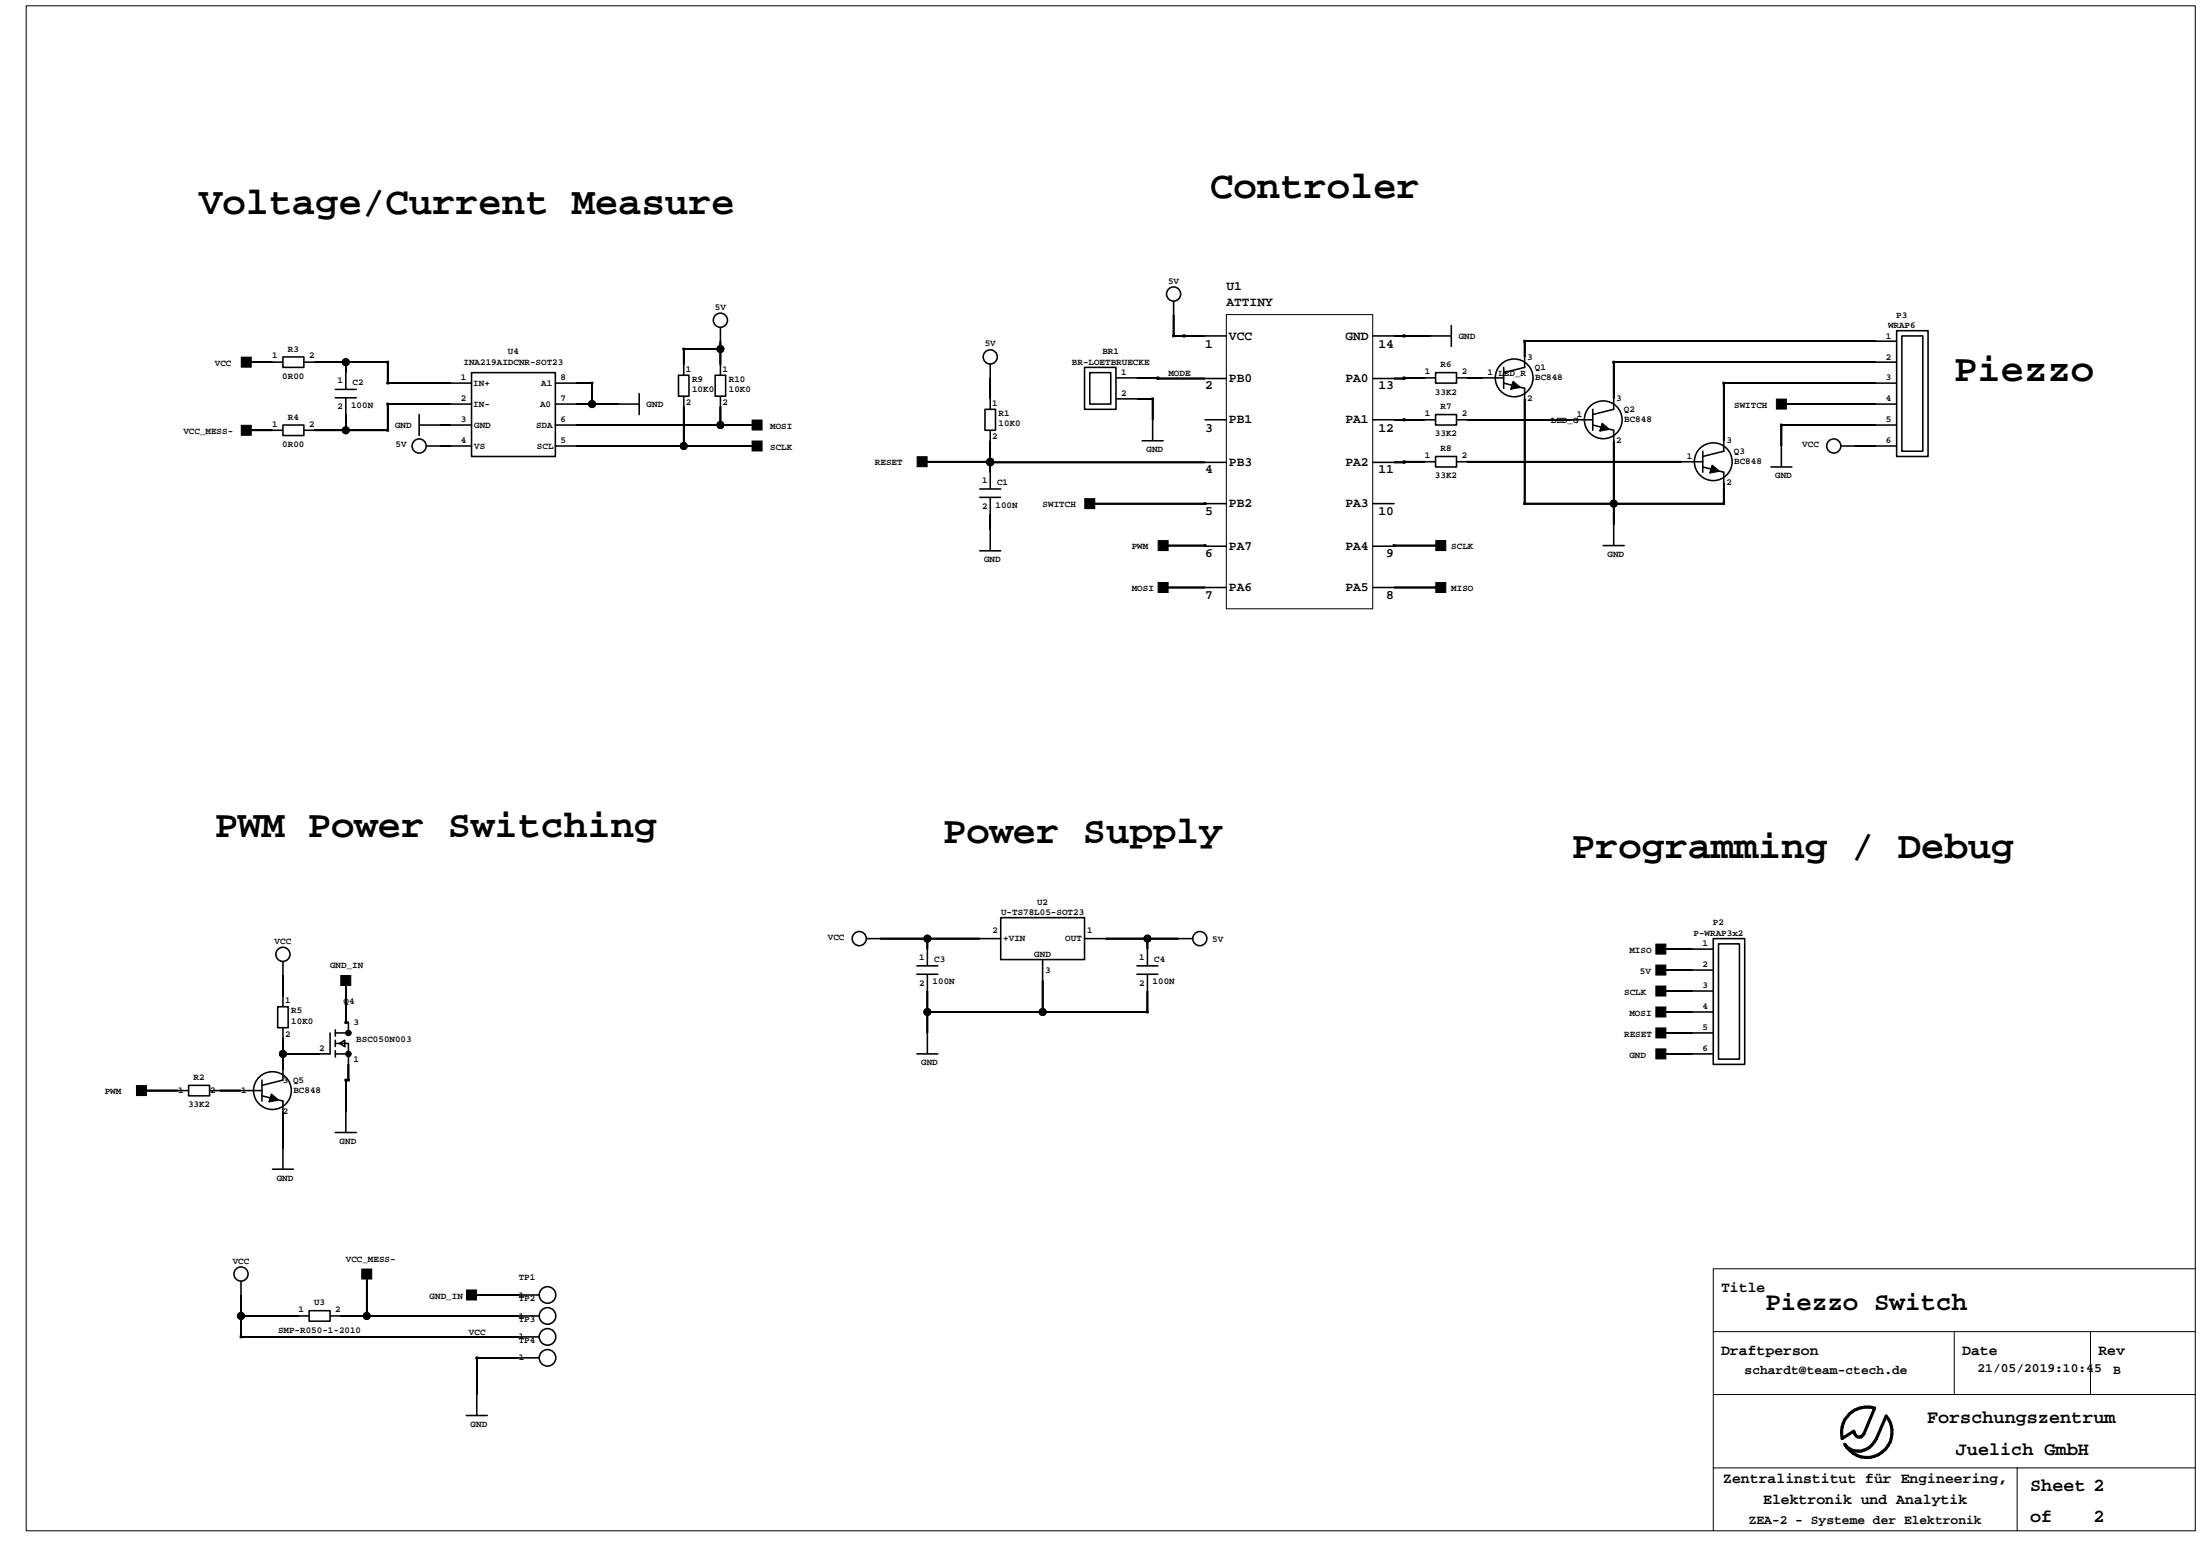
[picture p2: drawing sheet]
<svg xmlns="http://www.w3.org/2000/svg" width="420mm" height="297mm" viewBox="0 0 420 297" stroke-linecap="round" stroke-linejoin="round" font-family="sans-serif">
<path d="M352 275.5a3.3 3.3 0 0 0 5.6-.4l.4-.6 1.9-4.4a4.8 4.8 0 0 1-1 7.1 4.8 4.8 0 0 1-6.9-1.7zM352.9 269.7a4.9 4.9 0 0 1 4.8-1.1l-2 4.8a1.03 1.03 0 0 1-1.2 .7 1.03 1.03 0 0 1-.8-1.1l-2.2 1.4a5 5 0 0 1 1.4-4.7z" fill="none" stroke="#000" stroke-width=".6"/>
<g fill="none" stroke="#000" stroke-width=".19">
<path d="M5 1.1h413.9v290.9h-413.9zM234 60h27.9v56.1h-27.9zM372.9 254v12M398.9 254v12M418.9 242.1h-92v11.9M418.9 254h-92v12M418.9 266h-92v14M384.9 280h-58v12M418.9 280h-34v12"/>
<circle cx="66" cy="69.1" r=".67"/>
<circle cx="113" cy="77.1" r=".67"/>
<circle cx="137.5" cy="66.6" r=".67"/>
<circle cx="66" cy="82.1" r=".67"/>
<circle cx="130.5" cy="85.1" r=".67"/>
<circle cx="137.5" cy="81.1" r=".67"/>
<circle cx="189" cy="88.1" r=".67"/>
<circle cx="189" cy="88.2" r=".67"/>
<circle cx="307.9" cy="96.1" r=".67"/>
<circle cx="177" cy="179.1" r=".67"/>
<circle cx="219" cy="179.1" r=".67"/>
<circle cx="66.5" cy="197.1" r=".5"/>
<circle cx="177" cy="193.1" r=".67"/>
<circle cx="199" cy="193.1" r=".67"/>
<circle cx="54" cy="201.1" r=".67"/>
<circle cx="66.5" cy="201.1" r=".5"/>
<circle cx="46" cy="251" r=".67"/>
<circle cx="70" cy="251" r=".67"/>
</g>
<g fill="none" stroke="#000" stroke-width=".3">
<path d="M223.9 57.5v6.6h10.1M47 69.1h6.9M54 68.1h4v2h-4zM58.1 69.1h15.9v4h16M64 75.9h4M64 74.3h4M66 69.1v5.1M66 76v6.1M80 79.1v4M90 71.1h16v16h-16zM90 77.1h-16v5h-15.9M106 73.1h7v4"/>
<path d="M106 77.1h15.9M122 75.1v4M129.5 71.6h2v4h-2zM130.5 75.7v9.4M136.5 71.6h2v4h-2zM137.5 66.6h-7v4.9M137.5 62.5v9M137.5 75.7v5.4M188 78.1h2v4h-2zM189 69.5v8.5M207 70.1h6v8h-6zM208 71.1h4v6h-4z"/>
<path d="M213.1 72.1l20.9 .1M213.1 76.1h6.8v7.9M261.9 64.1h14.9M273.8 72.1l-11.9 .1M273.9 71.1h4v2h-4zM273.9 79.1h4v2h-4zM276.9 62.1v4M278 72.1h8.9M286.9 73.1l4 1v22h38v-6l-4-1M286.9 70.1v4M303.9 78.1v4M339.9 77.1h21.9"/>
<path d="M361.8 65.1h-70.9v5l-4 1M361.8 69.1h-53.9v9l-4 1M361.8 73.1h-32.9v13l-4 1M361.9 63.1h6v24h-6zM362.9 64.1h4v22h-4zM47 82.1h6.9M54 81.1h4v2h-4zM80.1 81.1h9.9M81.4 85.1h8.6M106 81.1h38.5M106 85.1h38.5M176 88.1h13"/>
<path d="M187 94.9h4M187 93.3h4M189 88.2h45M189 82.2v11M189 95v10M218 84.1h3.9M229.9 80.1h4.1M229.9 96.1h.1M234 96.1h-26M261.9 80.1h11.9M261.9 96.1h4.1M267.9 80.1h.1"/>
<path d="M273.8 88.1l-11.9 .1M273.9 87.1h4v2h-4zM278 80.1h25.9M278 88.1h46.9M303.9 81.1l4 1v21.9M324.9 86.1v4M337.9 89.1h4M351.3 85.1h10.5M361.8 81.1h-21.9v7.9M187 105.1h4M221.9 104.1l12.1 .1M221.9 112.1h12.1"/>
<path d="M261.9 112.1h13M274.9 104.1l-13 .1M305.9 104.1h4M165.4 179.1h25.6M177 179.1v5.1M191 175.1h16v8h-16zM207 179.1h20.5M219 179.1v5.1M326.9 179.1h6v24h-6zM53 192.1h2v4h-2zM54 183.5v8.5M54 196.2v9.9l-4 1"/>
<path d="M63 197.1v4h-9M64 198.5v1.2M64 196.5v1.2M64.1 199.1h2.4v2h-2.4M64.8 199.1l1-.6v1.2zM66 187.1v8h.5v2h-2.5M175 185.9h4M175 184.3h4M177 186v15M199 183.1v10M217 185.9h3.9M217 184.3h3.9"/>
<path d="M219 186v7.1h-42M316.9 197.1h9.9M316.9 193.1h9.9M316.9 185.1h9.9M316.9 181.1h9.9M316.9 189.1h9.9M327.9 180.1h4v22h-4zM27 208.1h8.9M36 207.1h4v2h-4zM40.1 208.1h9.9M50 209.1l4 1v12.9M50 206.1v4"/>
<path d="M64 200.5v1.2M64 216.1h4M66 201.1h.5v5h-.5v9.9M175 201.1h4M316.9 201.1h9.9M52 223.1h4M46 244.5v10.5h56.9M46 251h12.9M59 250h4v2h-4zM63.1 251h39.8M70 243.1v7.9M90 247.1h12.9"/>
<path d="M102.9 259h-11.9v10.9M89 270h4"/>
<circle cx="223.9" cy="56.1" r="1.35"/>
<circle cx="137.5" cy="61.1" r="1.35"/>
<circle cx="189" cy="68.1" r="1.35"/>
<circle cx="288.9" cy="72.1" r="3.6"/>
<circle cx="80" cy="85.1" r="1.35"/>
<circle cx="305.9" cy="80.1" r="3.6"/>
<circle cx="326.9" cy="88.1" r="3.6"/>
<circle cx="349.9" cy="85.1" r="1.35"/>
<circle cx="164" cy="179.1" r="1.35"/>
<circle cx="228.9" cy="179.1" r="1.35"/>
<circle cx="54" cy="182.1" r="1.35"/>
<circle cx="52" cy="208.1" r="3.6"/>
<circle cx="46" cy="243.1" r="1.35"/>
<circle cx="104.5" cy="251" r="1.58"/>
<circle cx="104.5" cy="255" r="1.58"/>
<circle cx="104.5" cy="247" r="1.58"/>
<circle cx="104.5" cy="259" r="1.58"/>
</g>
<g fill="#000" stroke="#000" stroke-width=".3">
<path d="M47 69.1h5z" fill-rule="evenodd"/>
<path d="M66 69.1v2z" fill-rule="evenodd"/>
<path d="M60 69.1h6z" fill-rule="evenodd"/>
<path d="M66 79.1v3z" fill-rule="evenodd"/>
<path d="M74 69.1v4z" fill-rule="evenodd"/>
<path d="M66 69.1h8z" fill-rule="evenodd"/>
<path d="M74 77.1v5z" fill-rule="evenodd"/>
<path d="M74 73.1h12z" fill-rule="evenodd"/>
<path d="M74 77.1h12z" fill-rule="evenodd"/>
<path d="M110 73.1h3z" fill-rule="evenodd"/>
<path d="M110 77.1h3z" fill-rule="evenodd"/>
<path d="M113 73.1v4z" fill-rule="evenodd"/>
<path d="M113 77.1h5z" fill-rule="evenodd"/>
<path d="M130.5 77.6v7.5z" fill-rule="evenodd"/>
<path d="M130.5 66.6v3z" fill-rule="evenodd"/>
<path d="M137.5 66.6v3z" fill-rule="evenodd"/>
<path d="M130.5 66.6h7z" fill-rule="evenodd"/>
<path d="M137.5 65.1v1.5z" fill-rule="evenodd"/>
<path d="M137.5 77.6v3.5z" fill-rule="evenodd"/>
<path d="M189 72.1v4z" fill-rule="evenodd"/>
<path d="M219.9 76.1v4z" fill-rule="evenodd"/>
<path d="M217 76.1h2.9z" fill-rule="evenodd"/>
<path d="M220.9 72.1v.1z" fill-rule="evenodd"/>
<path d="M217 72.1h3.9z" fill-rule="evenodd"/>
<path d="M223.9 60.1v4z" fill-rule="evenodd"/>
<path d="M223.9 64.1h2z" fill-rule="evenodd"/>
<path d="M225.9 64.1h4z" fill-rule="evenodd"/>
<path d="M220.9 72.2h9z" fill-rule="evenodd"/>
<path d="M266 64.1h1.9z" fill-rule="evenodd"/>
<path d="M266 72.2h1.9z" fill-rule="evenodd"/>
<path d="M267.9 72.1v.1z" fill-rule="evenodd"/>
<path d="M267.9 72.1h4z" fill-rule="evenodd"/>
<path d="M267.9 64.1h5z" fill-rule="evenodd"/>
<path d="M279.9 72.1h3z" fill-rule="evenodd"/>
<path d="M288.7 72.8l1.3 1.1-1.7 .3z" fill-rule="evenodd"/>
<path d="M290.9 76.1v20z" fill-rule="evenodd"/>
<path d="M290.9 65.1v3z" fill-rule="evenodd"/>
<path d="M307.9 69.1v7z" fill-rule="evenodd"/>
<path d="M328.9 73.1v11z" fill-rule="evenodd"/>
<path d="M328.9 73.1h29z" fill-rule="evenodd"/>
<path d="M307.9 69.1h50z" fill-rule="evenodd"/>
<path d="M290.9 65.1h67z" fill-rule="evenodd"/>
<path d="M339.9 77.1h18z" fill-rule="evenodd"/>
<path d="M47 82.1h5z" fill-rule="evenodd"/>
<path d="M60 82.1h6z" fill-rule="evenodd"/>
<path d="M66 82.1h8z" fill-rule="evenodd"/>
<path d="M84 81.1h2z" fill-rule="evenodd"/>
<path d="M84 85.1h2z" fill-rule="evenodd"/>
<path d="M110 85.1h20.5z" fill-rule="evenodd"/>
<path d="M110 81.1h27.5z" fill-rule="evenodd"/>
<path d="M130.5 85.1h14z" fill-rule="evenodd"/>
<path d="M137.5 81.1h7z" fill-rule="evenodd"/>
<path d="M189 88.1v.1z" fill-rule="evenodd"/>
<path d="M189 88.2v1.9z" fill-rule="evenodd"/>
<path d="M176 88.1h13z" fill-rule="evenodd"/>
<path d="M189 84.1v4z" fill-rule="evenodd"/>
<path d="M189 98.1v3z" fill-rule="evenodd"/>
<path d="M189 88.2h40.9z" fill-rule="evenodd"/>
<path d="M208 96.1h21.9z" fill-rule="evenodd"/>
<path d="M266 80.1h1.9z" fill-rule="evenodd"/>
<path d="M266 88.2h1.9z" fill-rule="evenodd"/>
<path d="M267.9 88.1v.1z" fill-rule="evenodd"/>
<path d="M267.9 80.1h4z" fill-rule="evenodd"/>
<path d="M267.9 88.1h4z" fill-rule="evenodd"/>
<path d="M279.9 80.1h20z" fill-rule="evenodd"/>
<path d="M305.7 80.8l1.3 1.1-1.7 .3z" fill-rule="evenodd"/>
<path d="M307.9 84.1v12z" fill-rule="evenodd"/>
<path d="M307.9 96.1v4z" fill-rule="evenodd"/>
<path d="M290.9 96.1h17z" fill-rule="evenodd"/>
<path d="M279.9 88.1h41z" fill-rule="evenodd"/>
<path d="M326.7 88.8l1.3 1.1-1.7 .3z" fill-rule="evenodd"/>
<path d="M328.9 92.1v4z" fill-rule="evenodd"/>
<path d="M307.9 96.1h21z" fill-rule="evenodd"/>
<path d="M339.9 81.1v4z" fill-rule="evenodd"/>
<path d="M339.9 81.1h18z" fill-rule="evenodd"/>
<path d="M353.9 85.1h4z" fill-rule="evenodd"/>
<path d="M229.9 104.1v.1z" fill-rule="evenodd"/>
<path d="M221.9 104.1h8z" fill-rule="evenodd"/>
<path d="M221.9 112.1h8z" fill-rule="evenodd"/>
<path d="M266 104.1v.1z" fill-rule="evenodd"/>
<path d="M266 104.1h8.9z" fill-rule="evenodd"/>
<path d="M266 112.1h8.9z" fill-rule="evenodd"/>
<path d="M177 179.1v2z" fill-rule="evenodd"/>
<path d="M168 179.1h9z" fill-rule="evenodd"/>
<path d="M177 179.1h10z" fill-rule="evenodd"/>
<path d="M219 179.1v2z" fill-rule="evenodd"/>
<path d="M211 179.1h8z" fill-rule="evenodd"/>
<path d="M219 179.1h5.9z" fill-rule="evenodd"/>
<path d="M54 198.1v3z" fill-rule="evenodd"/>
<path d="M54 186.1v4z" fill-rule="evenodd"/>
<path d="M66 187.1v8z" fill-rule="evenodd"/>
<path d="M66 195.1h.5z" fill-rule="evenodd"/>
<path d="M177 189.1v4z" fill-rule="evenodd"/>
<path d="M177 193.1v4z" fill-rule="evenodd"/>
<path d="M177 193.1h22z" fill-rule="evenodd"/>
<path d="M199 187.1v6z" fill-rule="evenodd"/>
<path d="M199 193.1h20z" fill-rule="evenodd"/>
<path d="M219 189.1v4z" fill-rule="evenodd"/>
<path d="M316.9 181.1h6z" fill-rule="evenodd"/>
<path d="M316.9 185.1h6z" fill-rule="evenodd"/>
<path d="M316.9 189.1h6z" fill-rule="evenodd"/>
<path d="M316.9 193.1h6z" fill-rule="evenodd"/>
<path d="M316.9 197.1h6z" fill-rule="evenodd"/>
<path d="M27 208.1h7z" fill-rule="evenodd"/>
<path d="M42 208.1h4z" fill-rule="evenodd"/>
<path d="M51.8 208.8l1.3 1.1-1.7 .3z" fill-rule="evenodd"/>
<path d="M54 201.1v3z" fill-rule="evenodd"/>
<path d="M54 212.1v7z" fill-rule="evenodd"/>
<path d="M54 201.1h7z" fill-rule="evenodd"/>
<path d="M66 206.1v6z" fill-rule="evenodd"/>
<path d="M66 206.1h.5z" fill-rule="evenodd"/>
<path d="M66.5 203.1v3z" fill-rule="evenodd"/>
<path d="M316.9 201.1h6z" fill-rule="evenodd"/>
<path d="M46 247.1v3.9z" fill-rule="evenodd"/>
<path d="M46 251v4z" fill-rule="evenodd"/>
<path d="M46 251h11z" fill-rule="evenodd"/>
<path d="M65 251h5z" fill-rule="evenodd"/>
<path d="M70 243.1v7.9z" fill-rule="evenodd"/>
<path d="M91 259v7z" fill-rule="evenodd"/>
<path d="M91 259h8z" fill-rule="evenodd"/>
<path d="M90 247.1h9z" fill-rule="evenodd"/>
<path d="M70 251h29z" fill-rule="evenodd"/>
<path d="M46 255h53z" fill-rule="evenodd"/>
</g>
<g fill="#000" stroke="#000" stroke-width=".19">
<path d="M46 68.1h1.9v1.9h-1.9z" fill-rule="evenodd"/>
<path d="M73.8 72.9h.4v.4h-.4z" fill-rule="evenodd"/>
<path d="M73.8 68.9h.4v.4h-.4z" fill-rule="evenodd"/>
<path d="M73.8 76.9h.4v.4h-.4z" fill-rule="evenodd"/>
<path d="M112.8 72.9h.3v.4h-.3z" fill-rule="evenodd"/>
<path d="M130.3 66.4h.3v.4h-.3z" fill-rule="evenodd"/>
<path d="M219.8 75.9h.3v.4h-.3z" fill-rule="evenodd"/>
<path d="M220.8 72h.3v.4h-.3z" fill-rule="evenodd"/>
<path d="M220.8 71.9h.3v.4h-.3z" fill-rule="evenodd"/>
<path d="M223.8 63.9h.3v.4h-.3z" fill-rule="evenodd"/>
<path d="M225.8 63.9h.3v.4h-.3z" fill-rule="evenodd"/>
<path d="M225.8 63.9h.3v.4h-.3z" fill-rule="evenodd"/>
<path d="M267.8 63.9h.3v.4h-.3z" fill-rule="evenodd"/>
<path d="M267.8 63.9h.3v.4h-.3z" fill-rule="evenodd"/>
<path d="M267.8 72h.3v.4h-.3z" fill-rule="evenodd"/>
<path d="M267.8 71.9h.3v.4h-.3z" fill-rule="evenodd"/>
<path d="M290.8 64.9h.3v.4h-.3z" fill-rule="evenodd"/>
<path d="M307.8 68.9h.3v.4h-.3z" fill-rule="evenodd"/>
<path d="M328.8 72.9h.3v.4h-.3z" fill-rule="evenodd"/>
<path d="M339 76.1h1.9v1.9h-1.9z" fill-rule="evenodd"/>
<path d="M46 81.1h1.9v1.9h-1.9z" fill-rule="evenodd"/>
<path d="M73.8 81.9h.4v.4h-.4z" fill-rule="evenodd"/>
<path d="M143.5 84.1h1.9v1.9h-1.9z" fill-rule="evenodd"/>
<path d="M143.5 80.1h1.9v1.9h-1.9z" fill-rule="evenodd"/>
<path d="M175 87.1h1.9v1.9h-1.9z" fill-rule="evenodd"/>
<path d="M207 95.1h1.9v1.9h-1.9z" fill-rule="evenodd"/>
<path d="M229.8 95.9h.3v.4h-.3z" fill-rule="evenodd"/>
<path d="M267.8 79.9h.3v.4h-.3z" fill-rule="evenodd"/>
<path d="M267.8 79.9h.3v.4h-.3z" fill-rule="evenodd"/>
<path d="M267.8 88h.3v.4h-.3z" fill-rule="evenodd"/>
<path d="M267.8 87.9h.3v.4h-.3z" fill-rule="evenodd"/>
<path d="M290.8 95.9h.3v.4h-.3z" fill-rule="evenodd"/>
<path d="M328.8 95.9h.3v.4h-.3z" fill-rule="evenodd"/>
<path d="M339.8 80.9h.3v.4h-.3z" fill-rule="evenodd"/>
<path d="M221 103.1h1.9v1.9h-1.9z" fill-rule="evenodd"/>
<path d="M221 111.1h1.9v1.9h-1.9z" fill-rule="evenodd"/>
<path d="M229.8 103.9h.3v.4h-.3z" fill-rule="evenodd"/>
<path d="M265.8 103.9h.4v.4h-.4z" fill-rule="evenodd"/>
<path d="M274 103.1h1.9v1.9h-1.9z" fill-rule="evenodd"/>
<path d="M274 111.1h1.9v1.9h-1.9z" fill-rule="evenodd"/>
<path d="M65 186.1h1.9v1.9h-1.9z" fill-rule="evenodd"/>
<path d="M65.8 194.9h.4v.3h-.4z" fill-rule="evenodd"/>
<path d="M218.8 192.9h.3v.3h-.3z" fill-rule="evenodd"/>
<path d="M316 180.1h1.9v1.9h-1.9z" fill-rule="evenodd"/>
<path d="M316 184.1h1.9v1.9h-1.9z" fill-rule="evenodd"/>
<path d="M316 188.1h1.9v1.9h-1.9z" fill-rule="evenodd"/>
<path d="M316 192.1h1.9v1.9h-1.9z" fill-rule="evenodd"/>
<path d="M316 196.1h1.9v1.9h-1.9z" fill-rule="evenodd"/>
<path d="M26 207.1h1.9v1.9h-1.9z" fill-rule="evenodd"/>
<path d="M65.8 205.9h.4v.3h-.4z" fill-rule="evenodd"/>
<path d="M66.3 205.9h.4v.3h-.4z" fill-rule="evenodd"/>
<path d="M316 200.1h1.9v1.9h-1.9z" fill-rule="evenodd"/>
<path d="M45.8 254.9h.4v.3h-.4z" fill-rule="evenodd"/>
<path d="M69 242.1h1.9v1.9h-1.9z" fill-rule="evenodd"/>
<path d="M89 246.1h1.9v1.9h-1.9z" fill-rule="evenodd"/>
<path d="M90.8 258.9h.3v.3h-.3z" fill-rule="evenodd"/>
<circle cx="66" cy="69.1" r=".67"/>
<circle cx="113" cy="77.1" r=".67"/>
<circle cx="137.5" cy="66.6" r=".67"/>
<circle cx="66" cy="82.1" r=".67"/>
<circle cx="130.5" cy="85.1" r=".67"/>
<circle cx="137.5" cy="81.1" r=".67"/>
<circle cx="189" cy="88.1" r=".67"/>
<circle cx="189" cy="88.2" r=".67"/>
<circle cx="307.9" cy="96.1" r=".67"/>
<circle cx="177" cy="179.1" r=".67"/>
<circle cx="219" cy="179.1" r=".67"/>
<circle cx="66.5" cy="197.1" r=".5"/>
<circle cx="177" cy="193.1" r=".67"/>
<circle cx="199" cy="193.1" r=".67"/>
<circle cx="54" cy="201.1" r=".67"/>
<circle cx="66.5" cy="201.1" r=".5"/>
<circle cx="46" cy="251" r=".67"/>
<circle cx="70" cy="251" r=".67"/>
</g>
<g font-size="7.4">
<text x="38" y="40.8">Voltage/Current Measure</text>
<text x="230.9" y="37.8">Controler</text>
<text x="372.9" y="72.8">Piezzo</text>
<text x="41" y="159.8">PWM Power Switching</text>
<text x="180" y="160.8">Power Supply</text>
<text x="299.9" y="163.8">Programming / Debug</text>
</g>
<text font-size="4.9" x="336.9" y="250">Piezzo Switch</text>
<g font-size="3.5">
<text x="367.7" y="271.5">Forschungszentrum</text>
<text x="373.2" y="277.5">Juelich GmbH</text>
<text x="387.4" y="284.4">Sheet 2</text>
<text x="387.4" y="290.4">of</text>
<text x="399.5" y="290.4">2</text>
</g>
<g font-size="2.8">
<text x="328.4" y="246.5">Title</text>
<text x="328.4" y="258.5">Draftperson</text>
<text x="374.4" y="258.5">Date</text>
<text x="400.4" y="258.5">Rev</text>
<text x="328.8" y="282.8">Zentralinstitut für Engineering,</text>
<text x="336.4" y="286.8">Elektronik und Analytik</text>
</g>
<g font-size="2.5">
<text x="234" y="55.4">U1</text>
<text x="234" y="58.5">ATTINY</text>
<text x="234.5" y="64.8">VCC</text>
<text x="256.7" y="64.8">GND</text>
<text x="229.9" y="66.3">1</text>
<text x="263" y="66.3">14</text>
<text x="229.9" y="74.2">2</text>
<text x="234.5" y="72.9">PB0</text>
<text x="256.7" y="72.9">PA0</text>
<text x="263" y="74.2">13</text>
<text x="229.9" y="82.3">3</text>
<text x="234.5" y="80.8">PB1</text>
<text x="256.7" y="80.8">PA1</text>
<text x="263" y="82.3">12</text>
<text x="234.5" y="88.9">PB3</text>
<text x="256.7" y="88.9">PA2</text>
<text x="229.9" y="90.2">4</text>
<text x="263" y="90.2">11</text>
<text x="229.9" y="98.3">5</text>
<text x="234.5" y="96.8">PB2</text>
<text x="256.7" y="96.8">PA3</text>
<text x="263" y="98.3">10</text>
<text x="229.9" y="106.2">6</text>
<text x="234.5" y="104.9">PA7</text>
<text x="256.7" y="104.9">PA4</text>
<text x="264.5" y="106.2">9</text>
<text x="234.5" y="112.8">PA6</text>
<text x="256.7" y="112.8">PA5</text>
<text x="229.9" y="114.3">7</text>
<text x="264.5" y="114.3">8</text>
<text x="332.9" y="262.1">schardt@team-ctech.de</text>
<text x="377.4" y="261.7">21/05/2019:10:45</text>
<text x="403.2" y="262.1">B</text>
<text x="333.7" y="290.7">ZEA-2 - Systeme der Elektronik</text>
</g>
<g font-size="1.8">
<text x="136.4" y="59.1">5V</text>
<text x="222.9" y="54.1">5V</text>
<text x="278.3" y="64.6">GND</text>
<text x="359.9" y="64.6">1</text>
<text x="360.3" y="62.6">WRAP6</text>
<text x="361.9" y="60.6">P3</text>
<text x="41" y="69.8">VCC</text>
<text x="51.9" y="68.4">1</text>
<text x="54.9" y="67.1">R3</text>
<text x="59" y="68.4">2</text>
<text x="88.5" y="69.6">INA219AIDCNR-SOT23</text>
<text x="96.9" y="67.6">U4</text>
<text x="130.9" y="70.9">1</text>
<text x="137.9" y="70.9">1</text>
<text x="187.9" y="66.1">5V</text>
<text x="204.5" y="69.6">BR-LOETBRUECKE</text>
<text x="210.4" y="67.6">BR1</text>
<text x="214" y="71.6">1</text>
<text x="222.9" y="71.8">MODE</text>
<text x="271.9" y="71.4">1</text>
<text x="274.9" y="70.1">R6</text>
<text x="278.9" y="71.4">2</text>
<text x="283.9" y="71.6">1 LED_R</text>
<text x="291.4" y="68.6">3</text>
<text x="292.9" y="70.6">Q1</text>
<text x="359.9" y="68.6">2</text>
<text x="53.9" y="72.3">0R00</text>
<text x="64.4" y="73.1">1</text>
<text x="67" y="77.8">100N</text>
<text x="67.3" y="73.5">C2</text>
<text x="87.9" y="72.6">1</text>
<text x="87.9" y="76.6">2</text>
<text x="90.3" y="77.6">IN-</text>
<text x="90.3" y="73.6">IN+</text>
<text x="103.1" y="77.6">A0</text>
<text x="103.3" y="73.6">A1</text>
<text x="107" y="72.6">8</text>
<text x="107" y="76.6">7</text>
<text x="123.4" y="77.6">GND</text>
<text x="130.9" y="77.3">2</text>
<text x="132.1" y="74.8">10K0</text>
<text x="132.1" y="72.8">R9</text>
<text x="137.9" y="77.3">2</text>
<text x="139.1" y="74.8">10K0</text>
<text x="139.1" y="72.8">R10</text>
<text x="189.4" y="77.4">1</text>
<text x="214" y="75.6">2</text>
<text x="273.8" y="75.3">33K2</text>
<text x="291.4" y="76.6">2</text>
<text x="292.9" y="72.6">BC848</text>
<text x="308.4" y="76.6">3</text>
<text x="330.9" y="77.8">SWITCH</text>
<text x="359.9" y="76.6">4</text>
<text x="359.9" y="72.6">3</text>
<text x="35" y="82.8">VCC_MESS-</text>
<text x="51.9" y="81.4">1</text>
<text x="54.9" y="80.1">R4</text>
<text x="59" y="81.4">2</text>
<text x="64.4" y="78.1">2</text>
<text x="75.4" y="81.6">GND</text>
<text x="87.9" y="80.6">3</text>
<text x="90.5" y="81.6">GND</text>
<text x="102.3" y="81.6">SDA</text>
<text x="107" y="80.6">6</text>
<text x="147" y="81.8">MOSI</text>
<text x="189.4" y="83.8">2</text>
<text x="190.6" y="79.3">R1</text>
<text x="190.6" y="81.3">10K0</text>
<text x="271.9" y="79.4">1</text>
<text x="273.8" y="83.3">33K2</text>
<text x="274.9" y="78.1">R7</text>
<text x="278.9" y="79.4">2</text>
<text x="295.9" y="80.8">LED_G</text>
<text x="300.9" y="79.6">1</text>
<text x="309.9" y="78.6">Q2</text>
<text x="309.9" y="80.6">BC848</text>
<text x="359.9" y="80.6">5</text>
<text x="53.9" y="85.3">0R00</text>
<text x="75.5" y="85.3">5V</text>
<text x="87.9" y="84.6">4</text>
<text x="90.5" y="85.6">VS</text>
<text x="102.5" y="85.6">SCL</text>
<text x="107" y="84.6">5</text>
<text x="147" y="85.8">SCLK</text>
<text x="167" y="88.8">RESET</text>
<text x="218.8" y="86.3">GND</text>
<text x="271.9" y="87.4">1</text>
<text x="274.9" y="86.1">R8</text>
<text x="278.9" y="87.4">2</text>
<text x="308.4" y="84.6">2</text>
<text x="321.9" y="87.6">1</text>
<text x="329.4" y="84.6">3</text>
<text x="330.9" y="86.6">Q3</text>
<text x="330.9" y="88.6">BC848</text>
<text x="343.9" y="85.3">VCC</text>
<text x="359.9" y="84.6">6</text>
<text x="187.4" y="92.1">1</text>
<text x="190.3" y="92.5">C1</text>
<text x="273.8" y="91.3">33K2</text>
<text x="329.4" y="92.6">2</text>
<text x="338.7" y="91.3">GND</text>
<text x="187.4" y="97.1">2</text>
<text x="190" y="96.8">100N</text>
<text x="199" y="96.8">SWITCH</text>
<text x="187.8" y="107.3">GND</text>
<text x="216" y="104.8">PWM</text>
<text x="276.9" y="104.8">SCLK</text>
<text x="306.8" y="106.3">GND</text>
<text x="216" y="112.8">MOSI</text>
<text x="276.9" y="112.8">MISO</text>
<text x="197.9" y="172.6">U2</text>
<text x="158" y="179.3">VCC</text>
<text x="189.4" y="178.1">2</text>
<text x="191" y="174.6">U-TS78L05-SOT23</text>
<text x="191.5" y="179.6">+VIN</text>
<text x="203.3" y="179.6">OUT</text>
<text x="207.5" y="178.1">1</text>
<text x="231.3" y="179.8">5V</text>
<text x="323.2" y="178.6">P-WRAP3x2</text>
<text x="326.9" y="176.6">P2</text>
<text x="52.4" y="180.1">VCC</text>
<text x="63" y="184.8">GND_IN</text>
<text x="175.4" y="183.1">1</text>
<text x="178.3" y="183.5">C3</text>
<text x="197.4" y="182.6">GND</text>
<text x="199.5" y="185.6">3</text>
<text x="217.4" y="183.1">1</text>
<text x="220.2" y="183.5">C4</text>
<text x="310.9" y="181.8">MISO</text>
<text x="312.9" y="185.8">5V</text>
<text x="324.9" y="180.6">1</text>
<text x="324.9" y="184.6">2</text>
<text x="54.4" y="191.4">1</text>
<text x="65.5" y="191.6">Q4</text>
<text x="175.4" y="188.1">2</text>
<text x="178" y="187.8">100N</text>
<text x="217.4" y="188.1">2</text>
<text x="219.9" y="187.8">100N</text>
<text x="309.9" y="189.7">SCLK</text>
<text x="324.9" y="188.6">3</text>
<text x="54.4" y="197.8">2</text>
<text x="55.6" y="195.3">10K0</text>
<text x="55.6" y="193.3">R5</text>
<text x="67.5" y="195.6">3</text>
<text x="309.9" y="197.7">RESET</text>
<text x="310.9" y="193.7">MOSI</text>
<text x="324.9" y="192.6">4</text>
<text x="324.9" y="196.6">5</text>
<text x="60.9" y="200.6">2</text>
<text x="67.5" y="202.6">1</text>
<text x="68" y="198.7">BSC050N003</text>
<text x="175.8" y="203.2">GND</text>
<text x="310.9" y="201.7">GND</text>
<text x="324.9" y="200.6">6</text>
<text x="20" y="208.7">PWM</text>
<text x="34" y="208.6">1</text>
<text x="36.9" y="206.1">R2</text>
<text x="40.1" y="208.6">2</text>
<text x="46" y="208.6">1</text>
<text x="54" y="206.6">3 Q5</text>
<text x="56" y="208.6">BC848</text>
<text x="35.9" y="211.2">33K2</text>
<text x="54" y="212.6">2</text>
<text x="64.8" y="218.2">GND</text>
<text x="52.8" y="225.2">GND</text>
<text x="44.4" y="241">VCC</text>
<text x="66" y="240.7">VCC_MESS-</text>
<text x="99" y="244.3">TP1</text>
<text x="56.9" y="250.3">1</text>
<text x="59.9" y="249">U3</text>
<text x="64" y="250.3">2</text>
<text x="82" y="247.7">GND_IN</text>
<text x="99" y="248.3">TP2</text>
<text x="99" y="247.5">1</text>
<text x="99" y="251.5">1</text>
<text x="53" y="254.2">SMP-R050-1-2010</text>
<text x="89.5" y="254.7">VCC</text>
<text x="99" y="252.3">TP3</text>
<text x="99" y="256.3">TP4</text>
<text x="99" y="255.5">1</text>
<text x="99" y="259.5">1</text>
<text x="89.8" y="272.2">GND</text>
</g>
</svg>
